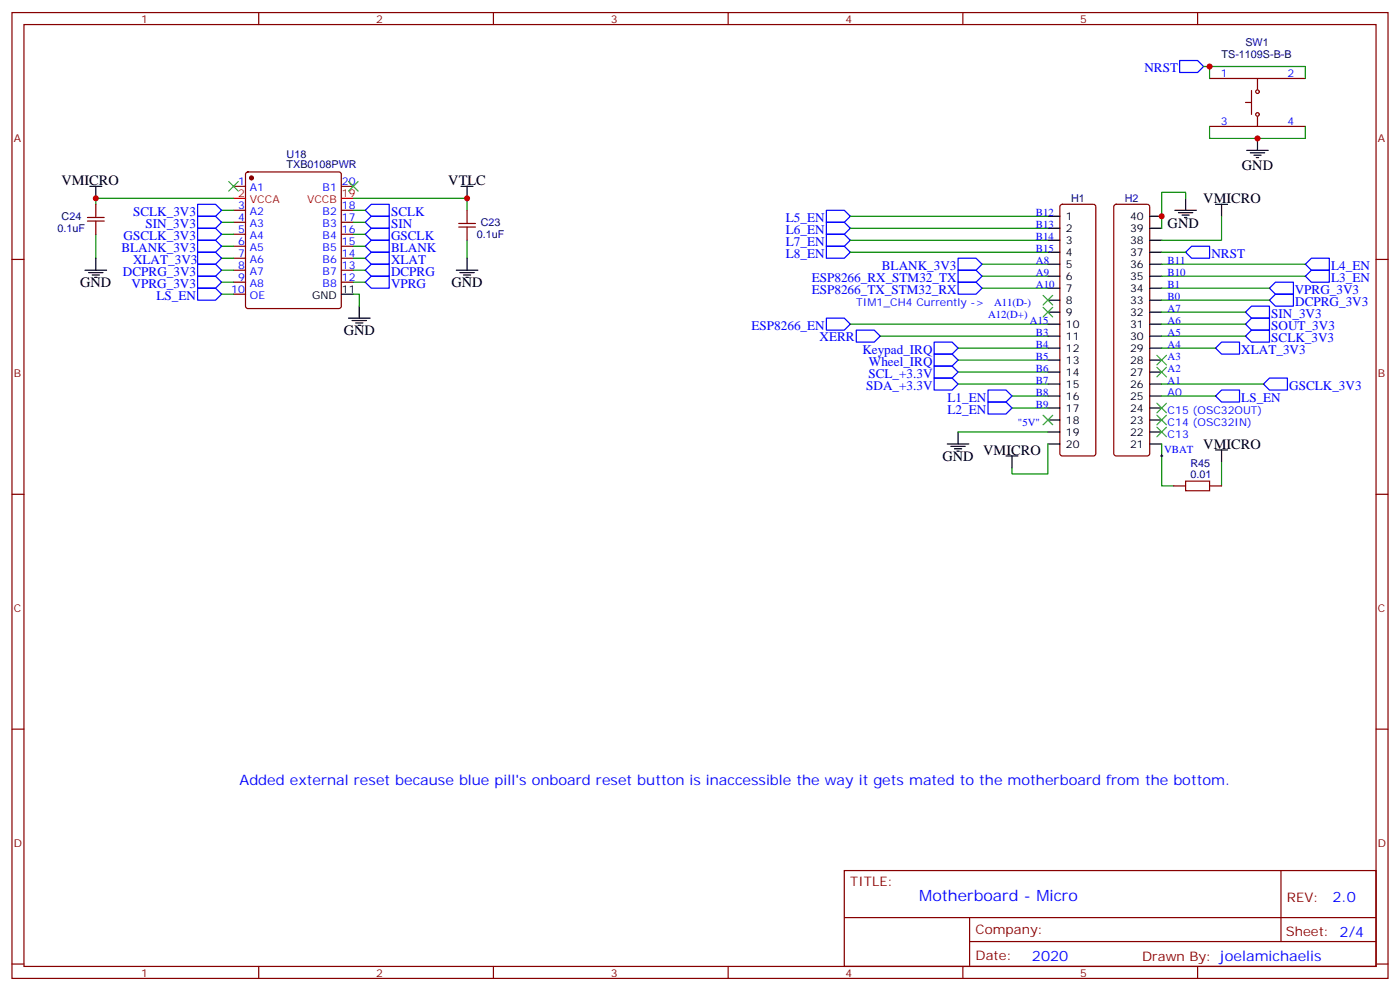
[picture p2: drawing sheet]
<svg xmlns="http://www.w3.org/2000/svg" width="412mm" height="292mm" viewBox="0 0 412 292" stroke-linecap="round" stroke-linejoin="round" font-family="sans-serif">
<g fill="none" stroke="#870000" stroke-width=".35">
<path d="M3.5 3.7h405.4v284.3h-405.4zM7.1 7.2h398.2v277.3h-398.2zM76.2 3.7v3.5M145.3 3.7v3.5M214.5 3.7v3.5M283.6 3.7v3.5M352.8 3.7v3.5M356.3 37.2h28.2M356.3 23.1h28.2M366.9 30.2h1.8M368.7 26.6v7.1M370.4 23.1v3.2"/>
<path d="M370.4 34.4v2.8M68.8 54.9h3.5M72.6 50.8l.4-.2h26.8l.5 .2 .2 .5v38.8l-.2 .5-.5 .2h-26.8l-.5-.2-.2-.5v-38.8zM100.5 54.9h3.6M3.5 76.4h3.6M25.8 64h4.9M25.8 65.1h4.9M28.2 60.1v3.9M28.2 65.1v3.9M68.8 61.9h3.5M68.8 65.4h3.5M68.8 69h3.5"/>
<path d="M68.8 72.5h3.5M68.8 76h3.5M68.8 79.6h3.5M100.5 61.9h3.6M100.5 65.4h3.6M100.5 69h3.6M100.5 72.5h3.6M100.5 76h3.6M100.5 79.6h3.6M135.1 65.8h5M135.1 66.9h5M137.6 61.9v3.9"/>
<path d="M137.6 66.9v3.8M312.4 60.4l.5-.3h9.2l.5 .3 .2 .5v72.6l-.2 .5-.5 .2h-9.2l-.5-.2-.2-.5v-72.6zM328.3 60.4l.5-.3h9.2l.5 .3 .2 .5v72.6l-.3 .5-.4 .2h-9.2l-.5-.2-.2-.5v-72.6zM405.3 76.4h3.6M68.8 83.1h3.5M68.8 86.6h3.5M100.5 83.1h3.6M3.5 145.5h3.6M345.7 143.1h3.5M356.3 143.1h3.5M405.3 145.5h3.6M3.5 214.7h3.6"/>
<path d="M405.3 214.7h3.6M248.7 256.3h156.6v28.2h-156.6zM377.3 256.3v20.9M248.7 270.1h156.5M285.6 277.2h119.6M285.6 270.1v14.2M3.5 283.8h3.6M76.2 284.5v3.5M145.3 284.5v3.5M214.5 284.5v3.5M283.6 284.5v3.5M352.8 284.5v3.5"/>
<path d="M405.3 283.8h3.6"/>
<circle cx="370.4" cy="33.7" r=".53"/>
<circle cx="370.4" cy="27" r=".53"/>
</g>
<g fill="none" stroke="#00f" stroke-width=".35">
<path d="M347.5 17.8h5.3l1.7 1.8-1.7 1.7h-5.3zM58.2 67.2h5.3l1.8 1.8-1.8 1.7h-5.3zM58.2 63.7h5.3l1.8 1.7-1.8 1.8h-5.3zM58.2 60.1h5.3l1.8 1.8-1.8 1.8h-5.3zM58.2 70.7h5.3l1.8 1.8-1.8 1.8h-5.3zM58.2 77.8h5.3l1.8 1.8-1.8 1.7h-5.3zM58.2 74.3h5.3l1.8 1.7-1.8 1.8h-5.3zM109.4 67.2h5.3v3.5h-5.3l-1.8-1.7zM109.4 63.7h5.3v3.5h-5.3l-1.8-1.8zM109.4 60.1h5.3v3.6h-5.3l-1.8-1.8zM109.4 70.7h5.3v3.6h-5.3l-1.8-1.8zM109.4 77.8h5.3v3.5h-5.3l-1.8-1.7z"/>
<path d="M109.4 74.3h5.3v3.5h-5.3l-1.8-1.8zM243.4 72.5h5.3l1.8 1.8-1.8 1.7h-5.3zM243.4 69h5.3l1.8 1.7-1.8 1.8h-5.3zM243.4 65.4h5.3l1.8 1.8-1.8 1.8h-5.3zM243.4 61.9h5.3l1.8 1.8-1.8 1.7h-5.3zM282.2 76h5.3l1.8 1.8-1.8 1.8h-5.3zM282.2 79.6h5.3l1.8 1.7-1.8 1.8h-5.3zM351 72.5h5.3v3.5h-5.3l-1.8-1.7zM386.3 76h5.3v3.6h-5.3l-1.8-1.8zM386.3 79.6h5.3v3.5h-5.3l-1.8-1.8zM58.2 81.3h5.3l1.8 1.8-1.8 1.7h-5.3zM58.2 84.8h5.3l1.8 1.8-1.8 1.8h-5.3z"/>
<path d="M109.4 81.3h5.3v3.5h-5.3l-1.8-1.7zM243.4 93.7h5.3l1.8 1.7-1.8 1.8h-5.3zM252.2 97.2h5.3l1.8 1.8-1.8 1.7h-5.3zM282.2 83.1h5.3l1.8 1.7-1.8 1.8h-5.3zM366.9 91.9l1.8-1.8h5.2v3.6h-5.2zM368.7 93.7h5.2v3.5h-5.2l-1.8-1.8zM368.7 97.2h5.2v3.5h-5.2l-1.8-1.7zM373.9 84.8l1.8-1.7h5.3v3.5h-5.3zM375.7 86.6h5.3v3.5h-5.3l-1.8-1.7zM275.2 104.2h5.3l1.7 1.8-1.7 1.8h-5.3zM275.2 100.7h5.3l1.7 1.8-1.7 1.7h-5.3zM275.2 111.3h5.3l1.7 1.8-1.7 1.7h-5.3z"/>
<path d="M275.2 107.8h5.3l1.7 1.7-1.7 1.8h-5.3zM291 114.8h5.3l1.8 1.8-1.8 1.8h-5.3zM291 118.4h5.3l1.8 1.7-1.8 1.8h-5.3zM358.1 102.5l1.7-1.8h5.3v3.5h-5.3zM358.1 116.6l1.7-1.8h5.3v3.6h-5.3zM373.9 111.3h5.3v3.5h-5.3l-1.7-1.7z"/>
</g>
<g fill="none" stroke="#000" stroke-width=".35">
<path d="M26.5 54.9h3.5M28.2 54.9v3.5M135.8 54.9h3.5M137.6 54.9v3.5M349.2 58.4v3.5M367.2 44.3h6.4M368.3 45h4.2M369.4 45.7h2.1M370.1 46.4h.7M370.4 40.7v3.6M25 79.6h6.4M28.2 76v3.6"/>
<path d="M134.4 79.6h6.4M137.6 76v3.6M308.7 63.7h3.5M308.7 67.2h3.5M308.7 70.7h3.5M308.7 74.3h3.5M308.7 77.8h3.5M338.7 63.7h3.5M338.7 67.2h3.5M338.7 70.7h3.5M338.7 74.3h3.5M338.7 77.8h3.5"/>
<path d="M346.1 61.9h6.3M347.1 62.6h4.3M348.2 63.3h2.1M348.9 64h.7M358.1 60.1h3.5M359.8 60.1v3.6M26.1 80.3h4.2M27.2 81h2.1M27.9 81.7h.7M100.5 86.6h3.6M102.7 93.7h6.3M103.7 94.4h4.2"/>
<path d="M104.8 95.1h2.1M105.5 95.8h.7M105.8 90.1v3.6M135.5 80.3h4.2M136.5 81h2.1M137.2 81.7h.7M308.7 81.3h3.5M308.7 84.8h3.5M308.7 88.4h3.5M308.7 91.9h3.5M308.7 95.4h3.5M308.7 99h3.5"/>
<path d="M338.7 81.3h3.5M338.7 84.8h3.5M338.7 88.4h3.5M338.7 91.9h3.5M338.7 95.4h3.5M338.7 99h3.5M308.7 102.5h3.5M308.7 106h3.5M308.7 109.5h3.5M308.7 113.1h3.5M308.7 116.6h3.5M338.7 102.5h3.5"/>
<path d="M338.7 106h3.5M338.7 109.5h3.5M338.7 113.1h3.5M338.7 116.6h3.5M279 130.7h6.4M280.1 131.4h4.2M281.2 132.1h2.1M281.9 132.8h.7M282.2 127.2v3.5M296.3 134.2h3.6M298.1 134.2v3.6M308.7 120.1h3.5"/>
<path d="M308.7 123.6h3.5M308.7 127.2h3.5M308.7 130.7h3.5M338.7 120.1h3.5M338.7 123.6h3.5M338.7 127.2h3.5M338.7 130.7h3.5M358.1 132.5h3.5M359.8 132.5v3.5"/>
</g>
<g fill="none" stroke="#008700" stroke-width=".35">
<path d="M354.5 19.6h1.8M356.3 37.2v3.5h28.2v-3.5M356.3 23.1v-3.5h28.2v3.5M68.8 58.4h-40.6v1.7M104.1 58.4h33.5v3.5M349.2 58.4v-1.8h-7v10.6M28.2 69v7M65.3 61.9h3.5M65.3 65.4h3.5M65.3 69h3.5M65.3 72.5h3.5M65.3 76h3.5"/>
<path d="M65.3 79.6h3.5M104.1 61.9h3.5M104.1 65.4h3.5M104.1 69h3.5M104.1 72.5h3.5M104.1 76h3.5M104.1 79.6h3.5M137.6 70.7v5.3M250.5 63.7h58.2M250.5 67.2h58.2M250.5 70.7h58.2M250.5 74.3h58.2"/>
<path d="M289.3 77.8h19.4M342.2 77.8h42.3M342.2 74.3h7M359.8 63.7v7h-17.6M65.3 83.1h3.5M65.3 86.6h3.5M104.1 86.6h1.7v3.5M104.1 83.1h3.5M250.5 95.4h58.2M259.3 99h49.4M289.3 81.3h19.4M289.3 84.8h19.4"/>
<path d="M342.2 99h24.7M342.2 95.4h24.7M342.2 91.9h24.7M342.2 81.3h42.3M342.2 84.8h31.7M342.2 88.4h31.7M282.2 113.1h26.5M282.2 109.5h26.5M282.2 106h26.5M282.2 102.5h26.5M298.1 116.6h10.6M342.2 113.1h30"/>
<path d="M342.2 102.5h15.9M342.2 116.6h15.9M282.2 127.2h26.5M298.1 120.1h10.6M308.7 130.7v8.8h-10.6v-1.7M342.2 130.7v12.4h3.5M359.8 136v7.1"/>
</g>
<g fill="none" stroke="#3c3" stroke-width=".35">
<path d="M67.4 53.4l2.8 2.9M70.2 53.4l-2.8 2.9M102.7 53.4l2.8 2.9M105.5 53.4l-2.8 2.9M307.3 87l2.8 2.8M307.3 90.5l2.8 2.8M310.1 87l-2.8 2.8M310.1 90.5l-2.8 2.8M340.8 104.6l2.8 2.8M340.8 108.1l2.8 2.8M340.8 118.7l2.8 2.8M343.6 104.6l-2.8 2.8"/>
<path d="M343.6 108.1l-2.8 2.8M343.6 118.7l-2.8 2.8M307.3 122.2l2.8 2.9M310.1 122.2l-2.8 2.9M340.8 125.8l2.8 2.8M340.8 122.2l2.8 2.9M343.6 125.8l-2.8 2.8M343.6 122.2l-2.8 2.9"/>
</g>
<path d="M341.8 134.2h.7M342.2 133.9v.7" fill="none" stroke="#000" stroke-width=".29"/>
<path d="M349.2 141.6h7.1v2.9h-7.1z" fill="none" stroke="#a10000" stroke-width=".35"/>
<circle cx="74.1" cy="52.4" r=".53" fill="#870000" stroke="#870000" stroke-width=".35"/>
<path d="M68.8 58.4h3.5M100.5 58.4h3.6" fill="none" stroke="#f00" stroke-width=".35"/>
<g fill="#c00">
<circle cx="137.6" cy="58.4" r=".88"/>
<circle cx="28.2" cy="58.4" r=".88"/>
<circle cx="342.2" cy="63.7" r=".88"/>
<circle cx="370.4" cy="40.7" r=".88"/>
<circle cx="356.3" cy="19.6" r=".88"/>
</g>
<text font-size="4.6" fill="#00f" x="270.8" y="265.3">Motherboard - Micro</text>
<g font-size="4.2">
<text x="365.8" y="49.9">GND</text>
<text x="18.1" y="54.5">VMICRO</text>
<text x="132.1" y="54.5">VTLC</text>
<text x="354.5" y="59.8">VMICRO</text>
<text x="344" y="67.2">GND</text>
<text x="23.6" y="84.5">GND</text>
<text x="133" y="84.5">GND</text>
<text x="101.2" y="98.6">GND</text>
<text x="277.6" y="135.6">GND</text>
<text x="289.6" y="133.9">VMICRO</text>
<text x="354.5" y="132.1">VMICRO</text>
</g>
<g font-size="4.2" fill="#00f">
<text x="70.6" y="231.2">Added external reset because blue pill's onboard reset button is inaccessible the way it gets mated to the motherboard from the bottom.</text>
<text x="392.5" y="265.6">2.0</text>
<text x="304" y="282.9">2020</text>
</g>
<g font-size="3.9" fill="#00f">
<text x="337.1" y="21.3">NRST</text>
<text x="39.2" y="63.7">SCLK_3V3</text>
<text x="115.2" y="63.7">SCLK</text>
<text x="231.5" y="65.4">L5_EN</text>
<text x="36.4" y="70.7">GSCLK_3V3</text>
<text x="42.9" y="67.2">SIN_3V3</text>
<text x="115.2" y="70.7">GSCLK</text>
<text x="115.2" y="67.2">SIN</text>
<text x="231.5" y="69">L6_EN</text>
<text x="35.8" y="74.3">BLANK_3V3</text>
<text x="39.2" y="77.8">XLAT_3V3</text>
<text x="115.2" y="74.3">BLANK</text>
<text x="115.2" y="77.8">XLAT</text>
<text x="231.5" y="76">L8_EN</text>
<text x="231.5" y="72.5">L7_EN</text>
<text x="356.8" y="76">NRST</text>
<text x="36.2" y="81.3">DCPRG_3V3</text>
<text x="115.2" y="81.3">DCPRG</text>
<text x="239.1" y="83.1">ESP8266_RX_STM32_TX</text>
<text x="259.8" y="79.6">BLANK_3V3</text>
<text x="392.1" y="79.6">L4_EN</text>
<text x="392.1" y="83.1">L3_EN</text>
<text x="38.8" y="84.8">VPRG_3V3</text>
<text x="46.1" y="88.4">LS_EN</text>
<text x="115.2" y="84.8">VPRG</text>
<text x="239.1" y="86.6">ESP8266_TX_STM32_RX</text>
<text x="381.4" y="86.5">VPRG_3V3</text>
<text x="374.5" y="93.7">SIN_3V3</text>
<text x="381.5" y="90.1">DCPRG_3V3</text>
<text x="221.4" y="97.2">ESP8266_EN</text>
<text x="241.4" y="100.5">XERR</text>
<text x="374.5" y="97.2">SOUT_3V3</text>
<text x="374.5" y="100.7">SCLK_3V3</text>
<text x="254" y="104.2">Keypad_IRQ</text>
<text x="256" y="107.8">Wheel_IRQ</text>
<text x="365.7" y="104.2">XLAT_3V3</text>
<text x="255.8" y="111.3">SCL_+3.3V</text>
<text x="255.2" y="114.8">SDA_+3.3V</text>
<text x="279.1" y="118.4">L1_EN</text>
<text x="365.7" y="118.4">LS_EN</text>
<text x="379.8" y="114.8">GSCLK_3V3</text>
<text x="279.1" y="121.9">L2_EN</text>
</g>
<g font-size="3.9" fill="#800">
<text x="250.5" y="260.9">TITLE:</text>
<text x="379.1" y="265.6">REV:</text>
<text x="287.4" y="275.1">Company:</text>
<text x="378.7" y="275.7">Sheet: 2/4</text>
<text x="287.4" y="282.8">Date:</text>
<text x="336.4" y="282.8">Drawn By: joelamichaelis</text>
</g>
<g font-size="3.2" fill="#800">
<text x="41.6" y="6.7">1</text>
<text x="110.8" y="6.7">2</text>
<text x="179.9" y="6.7">3</text>
<text x="249.1" y="6.7">4</text>
<text x="318.2" y="6.7">5</text>
<text x="4.1" y="41.8">A</text>
<text x="405.9" y="41.8">A</text>
<text x="4.1" y="110.9">B</text>
<text x="405.9" y="110.9">B</text>
<text x="4.1" y="180.1">C</text>
<text x="405.9" y="180.1">C</text>
<text x="4.1" y="249.2">D</text>
<text x="405.9" y="249.2">D</text>
<text x="41.6" y="287.5">1</text>
<text x="110.8" y="287.5">2</text>
<text x="179.9" y="287.5">3</text>
<text x="249.1" y="287.5">4</text>
<text x="318.2" y="287.5">5</text>
</g>
<g font-size="3.2" fill="#000080">
<text x="359.8" y="17.2">TS-1109S-B-B</text>
<text x="366.9" y="13.6">SW1</text>
<text x="84.4" y="46.6">U18</text>
<text x="84.4" y="49.6">TXB0108PWR</text>
<text x="315.5" y="59.5">H1</text>
<text x="331.3" y="59.5">H2</text>
<text x="18.1" y="64.9">C24</text>
<text x="17" y="68.4">0.1uF</text>
<text x="140.4" y="70.1">0.1uF</text>
<text x="141.6" y="66.6">C23</text>
<text x="350.7" y="137.4">R45</text>
<text x="350.7" y="140.6">0.01</text>
</g>
<g font-size="3.2" fill="#00f">
<text x="359.6" y="22.8">1</text>
<text x="379.2" y="22.8">2</text>
<text x="359.6" y="36.9">3</text>
<text x="379.2" y="36.9">4</text>
<text x="70.1" y="54.5">1</text>
<text x="73.6" y="56.3">A1</text>
<text x="95" y="56.3">B1</text>
<text x="100.7" y="54.5">20</text>
<text x="70.1" y="61.6">3</text>
<text x="70.1" y="65.1">4</text>
<text x="73.6" y="63.3">A2</text>
<text x="95" y="63.3">B2</text>
<text x="100.7" y="65.1">17</text>
<text x="100.7" y="61.6">18</text>
<text x="305.2" y="63.7">B12</text>
<text x="70.1" y="68.6">5</text>
<text x="73.6" y="66.9">A3</text>
<text x="73.6" y="70.4">A4</text>
<text x="95" y="70.4">B4</text>
<text x="95" y="66.9">B3</text>
<text x="100.7" y="68.6">16</text>
<text x="305.2" y="67.2">B13</text>
<text x="305.2" y="70.7">B14</text>
<text x="70.1" y="72.1">6</text>
<text x="70.1" y="75.7">7</text>
<text x="73.6" y="73.9">A5</text>
<text x="73.6" y="77.4">A6</text>
<text x="95" y="77.4">B6</text>
<text x="95" y="73.9">B5</text>
<text x="100.7" y="75.7">14</text>
<text x="100.7" y="72.1">15</text>
<text x="305.2" y="77.8">A8</text>
<text x="305.2" y="74.3">B15</text>
<text x="344" y="77.8">B11</text>
<text x="70.1" y="79.2">8</text>
<text x="70.1" y="82.7">9</text>
<text x="73.6" y="81">A7</text>
<text x="95" y="81">B7</text>
<text x="100.7" y="82.7">12</text>
<text x="100.7" y="79.2">13</text>
<text x="305.2" y="81.3">A9</text>
<text x="344" y="81.3">B10</text>
<text x="68.1" y="86.3">10</text>
<text x="73.6" y="84.5">A8</text>
<text x="73.6" y="88">OE</text>
<text x="95" y="84.5">B8</text>
<text x="305.2" y="84.8">A10</text>
<text x="344" y="88.4">B0</text>
<text x="344" y="84.8">B1</text>
<text x="252.2" y="90.1">TIM1_CH4 Currently -&gt;</text>
<text x="291" y="93.7">A12(D+)</text>
<text x="292.8" y="90.1">A11(D-)</text>
<text x="303.4" y="95.4">A15</text>
<text x="344" y="95.4">A6</text>
<text x="344" y="91.9">A7</text>
<text x="305.2" y="99">B3</text>
<text x="344" y="99">A5</text>
<text x="305.2" y="102.5">B4</text>
<text x="305.2" y="106">B5</text>
<text x="344" y="106">A3</text>
<text x="344" y="102.5">A4</text>
<text x="305.2" y="109.5">B6</text>
<text x="305.2" y="113.1">B7</text>
<text x="344" y="109.5">A2</text>
<text x="344" y="113.1">A1</text>
<text x="305.2" y="116.6">B8</text>
<text x="344" y="116.6">A0</text>
<text x="299.9" y="125.4">&quot;5V&quot;</text>
<text x="305.2" y="120.1">B9</text>
<text x="344" y="125.4">C14 (OSC32IN)</text>
<text x="344" y="121.9">C15 (OSC32OUT)</text>
<text x="344" y="128.9">C13</text>
<text x="342.9" y="133.3">VBAT</text>
</g>
<g font-size="3.2" fill="#f00">
<text x="70.1" y="58">2</text>
<text x="73.6" y="59.8">VCCA</text>
<text x="90.5" y="59.8">VCCB</text>
<text x="100.7" y="58">19</text>
</g>
<g font-size="3.2">
<text x="314" y="64.7">1</text>
<text x="332.9" y="64.7">40</text>
<text x="314" y="68.3">2</text>
<text x="314" y="71.8">3</text>
<text x="332.9" y="68.3">39</text>
<text x="332.9" y="71.8">38</text>
<text x="314" y="75.3">4</text>
<text x="332.9" y="75.3">37</text>
<text x="314" y="78.8">5</text>
<text x="314" y="82.4">6</text>
<text x="332.9" y="78.8">36</text>
<text x="332.9" y="82.4">35</text>
<text x="92" y="88">GND</text>
<text x="100.7" y="86.3">11</text>
<text x="314" y="85.9">7</text>
<text x="314" y="89.4">8</text>
<text x="332.9" y="85.9">34</text>
<text x="332.9" y="89.4">33</text>
<text x="314" y="93">9</text>
<text x="332.9" y="93">32</text>
<text x="314" y="96.5">10</text>
<text x="314" y="100">11</text>
<text x="332.9" y="96.5">31</text>
<text x="332.9" y="100">30</text>
<text x="314" y="103.5">12</text>
<text x="314" y="107.1">13</text>
<text x="332.9" y="103.5">29</text>
<text x="332.9" y="107.1">28</text>
<text x="314" y="110.6">14</text>
<text x="332.9" y="110.6">27</text>
<text x="314" y="114.1">15</text>
<text x="314" y="117.7">16</text>
<text x="332.9" y="114.1">26</text>
<text x="332.9" y="117.7">25</text>
<text x="314" y="121.2">17</text>
<text x="314" y="124.7">18</text>
<text x="332.9" y="121.2">24</text>
<text x="332.9" y="124.7">23</text>
<text x="314" y="128.2">19</text>
<text x="314" y="131.8">20</text>
<text x="332.9" y="128.2">22</text>
<text x="332.9" y="131.8">21</text>
</g>
</svg>
